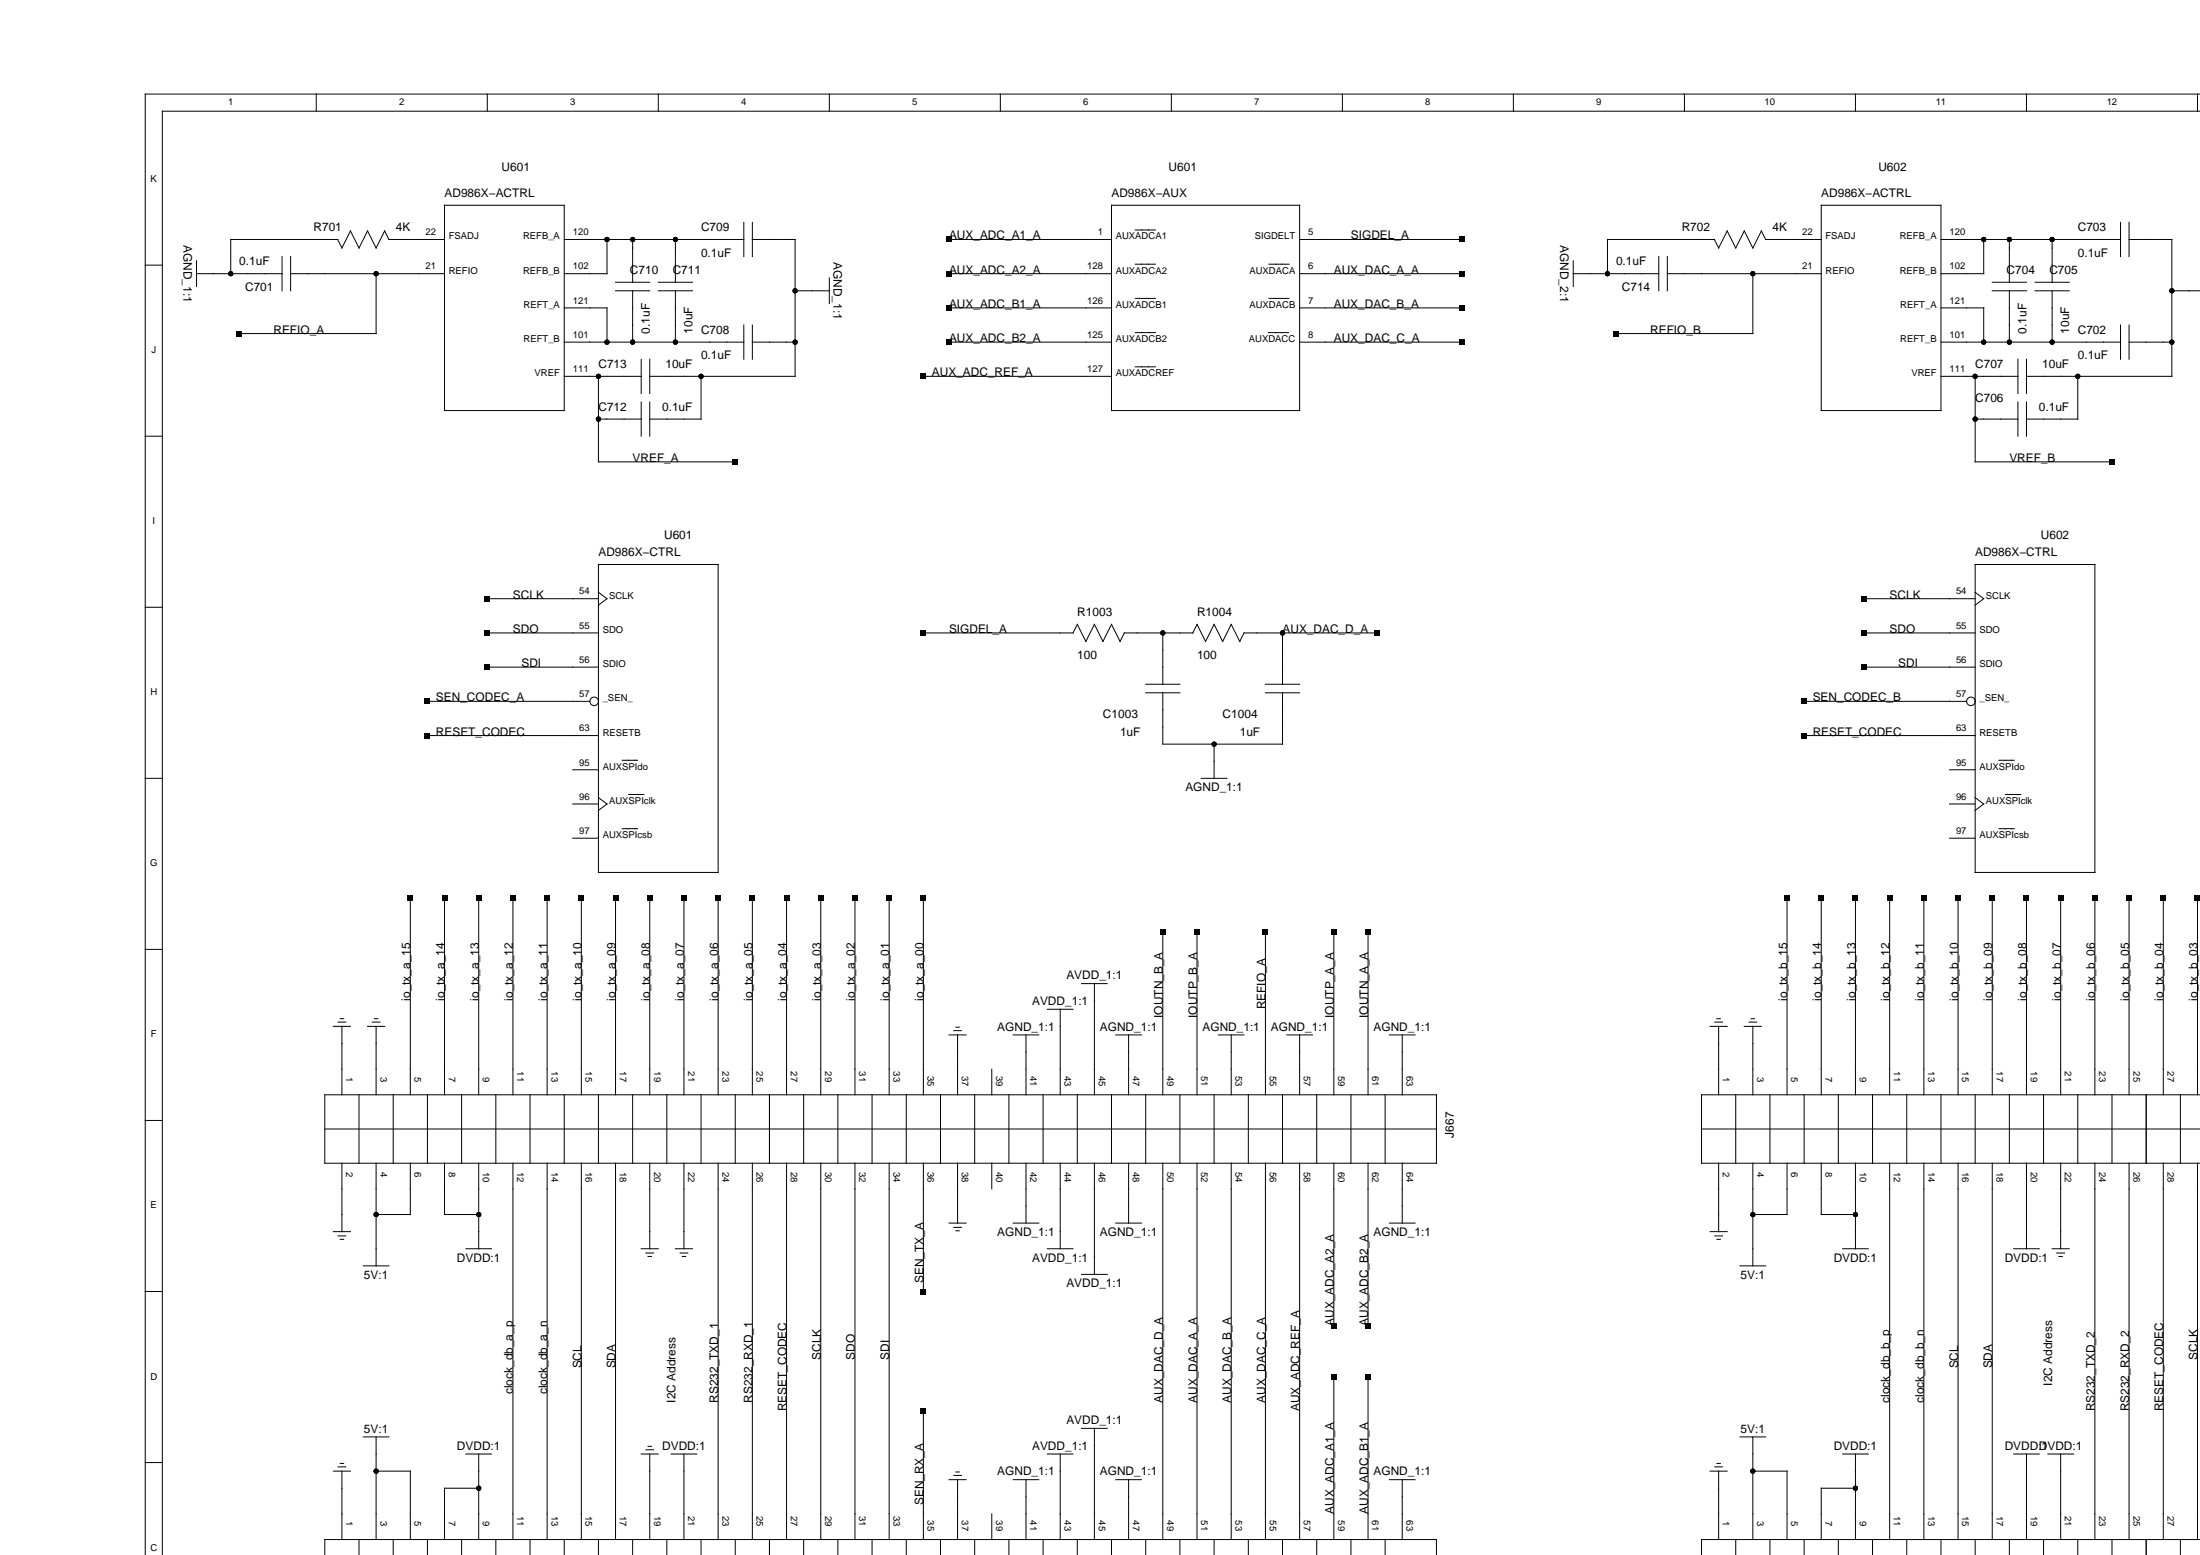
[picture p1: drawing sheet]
<svg xmlns="http://www.w3.org/2000/svg" width="297mm" height="210mm" viewBox="0 0 297 210" stroke-linecap="round" stroke-linejoin="round" font-family="sans-serif">
<g fill="none" stroke="#000" stroke-width=".14">
<path d="M42.7 12.7v2.3M65.8 12.7v2.3M88.9 12.7v2.3M112 12.7v2.3M135.1 12.7v2.3M158.2 12.7v2.3M181.2 12.7v2.3M204.3 12.7v2.3M227.4 12.7v2.3M250.5 12.7v2.3M273.6 12.7v2.3M296.7 12.7v2.3"/>
<path d="M297.1 12.7h-277.5v197.3M297.1 15h-275.2v195M19.6 35.8h2.3M26.5 36.9h11.6M26.5 35.2v3.5M38.1 34.6v4.7M39.2 36.9h20.8M39.2 34.6v4.7M50.8 36.9v8.1h-18.5M60 32.3h-7.5l-.6-1.1-1.1 2.3-1.2-2.3-1.1 2.3-1.2-2.3-1.1 2.3-.6-1.2h-14.4v4.6M60 27.7h16.2v27.7h-16.2zM76.2 32.3h24.2"/>
<path d="M82 32.3v4.6h-5.8M83.1 39.3h4.6M83.1 38.1h4.6M85.4 32.3v5.8M85.4 39.3v6.9M88.9 39.3h4.6M88.9 38.1h4.6M91.2 32.3v5.8M91.2 39.3v6.9M100.4 30v4.6M101.6 32.3h5.8v18.5h-19.7M101.6 30v4.6"/>
<path d="M107.4 39.3h4.6M112 37.5v3.5M128.1 32.3h22M128.1 36.9h22M150.1 27.7h25.4v27.7h-25.4zM153.3 31h2.7M153.3 35.7h2.7M171.3 35.7h2.7M175.5 32.3h21.9M175.5 36.9h21.9M212.4 36.9h11.6M212.4 35.2v3.5"/>
<path d="M224 34.6v4.7M225.1 36.9h20.8M225.1 34.6v4.7M231.5 32.3l.5 1.2 1.2-2.3 1.2 2.3 1.1-2.3 1.2 2.3 1.1-2.3 .6 1.1h7.5M231.5 32.3h-14.5v4.6M236.7 36.9v8.1h-18.5M245.9 27.7h16.2v27.7h-16.2zM262.1 32.3h24.2M267.8 32.3v4.6h-5.7M269 39.3h4.6M269 38.1h4.6M271.3 32.3v5.8"/>
<path d="M271.3 39.3v6.9M274.8 39.3h4.6M274.8 38.1h4.6M277.1 32.3v5.8M277.1 39.3v6.9M286.3 30v4.6M287.5 32.3h5.7v18.5h-19.6M287.5 30v4.6M293.2 39.3h3.9M19.6 58.9h2.3M76.2 41.6h5.8v4.6M76.2 46.2h24.2"/>
<path d="M76.2 50.8h10.4M80.8 56.6h5.8M80.8 50.8v11.5h18.5M86.6 48.5v4.6M86.6 54.3v4.6M87.7 48.5v4.6M87.7 54.3v4.6M94.7 50.8v5.8h-7M100.4 43.9v4.6M101.6 46.2h5.8M101.6 43.9v4.6M124.7 50.8h25.4"/>
<path d="M128.1 41.6h22M128.1 46.2h22M153.3 40.3h2.7M153.3 44.9h2.7M153.3 49.5h2.7M171.3 44.9h2.7M171.3 40.3h2.7M175.5 41.6h21.9M175.5 46.2h21.9M262.1 41.6h5.7v4.6M262.1 46.2h24.2M262.1 50.8h10.4"/>
<path d="M266.7 50.8v11.5h18.5M266.7 56.6h5.8M272.5 48.5v4.6M272.5 54.3v4.6M273.6 48.5v4.6M273.6 54.3v4.6M280.5 50.8v5.8h-6.9M286.3 43.9v4.6M287.5 46.2h5.7M287.5 43.9v4.6M80.8 76.2h16.2v41.6h-16.2zM80.8 80l1.2 .8-1.2 .9"/>
<path d="M266.7 80l1.1 .8-1.1 .9M266.7 76.2h16.1v41.6h-16.1zM19.6 82h2.3M57.7 94.7h21.9M57.7 99.3h23.1M65.8 80.8h15M65.8 85.4h15M65.8 90.1h15M124.7 85.4h20.2M145.5 84.3l1.1 2.3 1.2-2.3 1.1 2.3 1.2-2.3 1.1 2.3 .6-1.2h9.3M145.5 84.3l-.6 1.1M154.7 92.4h4.6"/>
<path d="M154.7 93.5h4.6M157 93.5v6.9h16.2v-6.9M157 85.4v7M161 85.4l.6-1.1 1.2 2.3 1.1-2.3 1.2 2.3 1.1-2.3 1.2 2.3 .6-1.2h17.9M170.9 92.4h4.6M170.9 93.5h4.6M173.2 85.4v7M243.6 94.7h21.9M243.6 99.3h23.1M251.7 80.8h15M251.7 85.4h15M251.7 90.1h15"/>
<path d="M19.6 105.1h2.3M77.3 103.9h3.5M77.3 108.5h3.5M77.3 113.1h3.5M80.8 107.7l1.2 .8-1.2 .9M84 102.6h2.1M84 111.9h2.1M84.9 107.2h2M162.2 105.1h3.5M163.9 100.4v4.7M263.2 103.9h3.5M263.2 108.5h3.5"/>
<path d="M263.2 113.1h3.5M266.7 107.7l1.1 .8-1.1 .9M269.9 102.6h2.1M269.9 111.9h2.1M270.8 107.2h2M19.6 128.2h2.3M45 138.5h2.3M45.6 138h1.1M45.9 137.5h.5M46.2 138.5v9.3M49.6 138.5h2.3M50.3 138h1"/>
<path d="M50.6 137.5h.4M50.8 138.5v9.3M55.4 121.2v26.6M60 121.2v26.6M64.6 121.2v26.6M69.3 121.2v26.6M73.9 121.2v26.6M78.5 121.2v26.6M83.1 121.2v26.6M87.7 121.2v26.6M92.3 121.2v26.6M97 121.2v26.6"/>
<path d="M101.6 121.2v26.6M106.2 121.2v26.6M110.8 121.2v26.6M115.4 121.2v26.6M120.1 121.2v26.6M124.7 121.2v26.6M128.1 139.7h2.3M128.8 139.1h1M129.1 138.7h.4M129.3 139.7v8.1M136.8 139.7h3.5M138.5 139.7v8.1"/>
<path d="M141.4 136.2h3.5M143.1 136.2v11.6M146 132.8h3.5M147.8 132.8v15M150.6 139.7h3.5M152.4 139.7v8.1M157 125.8v22M161.6 125.8v22M164.5 139.7h3.5M166.2 139.7v8.1M170.9 125.8v22M173.7 139.7h3.5"/>
<path d="M175.5 139.7v8.1M180.1 125.8v22M184.7 125.8v22M187.6 139.7h3.5M189.3 139.7v8.1M230.9 138.5h2.3M231.5 138h1.1M231.8 137.5h.5M232 138.5v9.3M235.5 138.5h2.3M236.1 138h1.1M236.4 137.5h.5"/>
<path d="M236.7 138.5v9.3M241.3 121.2v26.6M245.9 121.2v26.6M250.5 121.2v26.6M255.1 121.2v26.6M259.8 121.2v26.6M264.4 121.2v26.6M269 121.2v26.6M273.6 121.2v26.6M278.2 121.2v26.6M282.8 121.2v26.6M287.5 121.2v26.6"/>
<path d="M292.1 121.2v26.6M296.7 121.2v26.6M19.6 151.2h2.3M43.9 147.8h150v9.2h-150zM43.9 152.4h150M46.2 157v9.3M48.5 147.8v9.2M50.8 157v13.9M53.1 147.8v9.2M55.4 157v6.9h-4.6M57.7 147.8v9.2M60 157v6.9h4.6"/>
<path d="M62.3 147.8v9.2M64.6 157v11.6M66.9 147.8v9.2M69.3 157v50.8M71.6 147.8v9.2M73.9 157v50.8M76.2 147.8v9.2M78.5 157v50.8M80.8 147.8v9.2M83.1 157v50.8M85.4 147.8v9.2M87.7 157v11.6"/>
<path d="M90 147.8v9.2M92.3 157v11.6M94.7 147.8v9.2M97 157v50.8M99.3 147.8v9.2M101.6 157v50.8M103.9 147.8v9.2M106.2 157v50.8M108.5 147.8v9.2M110.8 157v50.8M113.1 147.8v9.2M115.4 157v50.8"/>
<path d="M117.7 147.8v9.2M120.1 157v50.8M122.4 147.8v9.2M124.7 157v17.3M127 147.8v9.2M129.3 157v8.1M131.6 147.8v9.2M133.9 144.3v3.5M133.9 157v3.5M136.2 147.8v9.2M138.5 157v8.1M140.8 147.8v9.2"/>
<path d="M143.1 157v11.6M145.5 147.8v9.2M147.8 157v15M150.1 147.8v9.2M152.4 157v8.1M154.7 147.8v9.2M157 157v50.8M159.3 147.8v9.2M161.6 157v50.8M163.9 147.8v9.2M166.2 157v50.8M168.5 147.8v9.2"/>
<path d="M170.9 157v50.8M173.2 147.8v9.2M175.5 157v50.8M177.8 147.8v9.2M180.1 157v22M182.4 147.8v9.2M184.7 157v22M187 147.8v9.2M189.3 157v8.1M229.7 152.4h67.4M232 157v9.3M234.4 147.8v9.2"/>
<path d="M236.7 157v13.9M239 147.8v9.2M241.3 157v6.9h-4.6M243.6 147.8v9.2M245.9 157v6.9h4.6M248.2 147.8v9.2M250.5 157v11.6M252.8 147.8v9.2M255.1 157v50.8M257.4 147.8v9.2M259.8 157v50.8M262.1 147.8v9.2"/>
<path d="M264.4 157v50.8M266.7 147.8v9.2M269 157v50.8M271.3 147.8v9.2M273.6 157v11.6M275.9 147.8v9.2M278.2 157v11.6M280.5 147.8v9.2M282.8 157v50.8M285.2 147.8v9.2M287.5 157v50.8M289.8 147.8v9.2"/>
<path d="M292.1 157v50.8M294.4 147.8v9.2M296.7 157v50.8M297.1 147.8h-67.4v9.2h67.4M19.6 174.3h2.3M45 166.3h2.3M45.6 166.8h1.1M45.9 167.3h.5M49 170.9h3.5M62.9 168.6h3.5M86.6 168.6h2.3M87.2 169.1h1"/>
<path d="M87.5 169.6h.5M91.2 168.6h2.3M91.8 169.1h1.1M92.1 169.6h.5M128.1 165.1h2.3M128.8 165.7h1M129.1 166.1h.4M136.8 165.1h3.5M141.4 168.6h3.5M146 172h3.5M150.6 165.1h3.5M187.6 165.1h3.5"/>
<path d="M230.9 166.3h2.3M231.5 166.8h1.1M231.8 167.3h.5M234.9 170.9h3.5M248.8 168.6h3.4M271.9 168.6h3.4M277.1 168.6h2.3M277.7 169.1h1M278 169.6h.5M19.6 197.4h2.3M45 198.6h2.3M45.6 198h1.1"/>
<path d="M45.9 197.5h.5M46.2 198.6v9.2M49 194h3.5M50.8 198.6h4.6v9.2M50.8 194v13.8M62.9 196.3h3.5M64.6 196.3v11.5M86.6 196.3h2.3M87.2 195.7h1M87.5 195.2h.5M87.7 196.3v11.5M90.6 196.3h3.5"/>
<path d="M92.3 196.3v11.5M124.7 190.5v17.3M128.1 199.7h2.3M128.8 199.2h1M129.1 198.7h.4M129.3 199.7v8.1M136.8 199.7h3.5M138.5 199.7v8.1M141.4 196.3h3.5M143.1 196.3v11.5M146 192.8h3.5M147.8 192.8v15"/>
<path d="M150.6 199.7h3.5M152.4 199.7v8.1M180.1 185.9v21.9M184.7 185.9v21.9M187.6 199.7h3.5M189.3 199.7v8.1M230.9 198.6h2.3M231.5 198h1.1M231.8 197.5h.5M232 198.6v9.2M234.9 194h3.5M236.7 194v13.8"/>
<path d="M236.7 198.6h4.6v9.2M248.8 196.3h3.4M250.5 196.3v11.5M271.9 196.3h3.4M273.6 196.3v11.5M276.5 196.3h3.5M278.2 196.3v11.5M43.9 210v-2.2h150v2.2M48.5 207.8v2.2M53.1 207.8v2.2M57.7 207.8v2.2M62.3 207.8v2.2"/>
<path d="M64.6 200.9h-4.6v6.9M66.9 207.8v2.2M71.6 207.8v2.2M76.2 207.8v2.2M80.8 207.8v2.2M85.4 207.8v2.2M90 207.8v2.2M94.7 207.8v2.2M99.3 207.8v2.2M103.9 207.8v2.2M108.5 207.8v2.2M113.1 207.8v2.2"/>
<path d="M117.7 207.8v2.2M122.4 207.8v2.2M127 207.8v2.2M131.6 207.8v2.2M133.9 204.4v3.4M136.2 207.8v2.2M140.8 207.8v2.2M145.5 207.8v2.2M150.1 207.8v2.2M154.7 207.8v2.2M159.3 207.8v2.2M163.9 207.8v2.2"/>
<path d="M168.5 207.8v2.2M173.2 207.8v2.2M177.8 207.8v2.2M182.4 207.8v2.2M187 207.8v2.2M234.4 207.8v2.2M239 207.8v2.2M243.6 207.8v2.2M248.2 207.8v2.2M250.5 200.9h-4.6v6.9M252.8 207.8v2.2M257.4 207.8v2.2"/>
<path d="M262.1 207.8v2.2M266.7 207.8v2.2M271.3 207.8v2.2M275.9 207.8v2.2M280.5 207.8v2.2M285.2 207.8v2.2M289.8 207.8v2.2M294.4 207.8v2.2M297.1 207.8h-67.4v2.2"/>
<circle cx="80.2" cy="94.7" r=".58"/>
<circle cx="266.1" cy="94.7" r=".58"/>
</g>
<g fill="#000">
<path d="M127.8 36.6h.7v.7h-.7zM127.8 32h.7v.7h-.7zM197.1 32h.7v.7h-.7zM197.1 36.6h.7v.7h-.7zM32 44.7h.7v.7h-.7zM124.3 50.5h.7v.6h-.7zM127.8 45.8h.7v.7h-.7zM127.8 41.2h.7v.7h-.7zM197.1 41.2h.7v.7h-.7zM197.1 45.8h.7v.7h-.7zM217.8 44.7h.7v.7h-.7zM98.9 62h.7v.7h-.7z"/>
<path d="M284.8 62h.7v.7h-.7zM57.4 98.9h.7v.7h-.7zM57.4 94.3h.7v.7h-.7zM65.4 80.5h.7v.7h-.7zM65.4 85.1h.7v.7h-.7zM65.4 89.7h.7v.7h-.7zM124.3 85.1h.7v.7h-.7zM185.5 85.1h.7v.7h-.7zM243.2 98.9h.7v.7h-.7zM243.2 94.3h.7v.7h-.7zM251.3 80.5h.7v.7h-.7zM251.3 85.1h.7v.7h-.7z"/>
<path d="M251.3 89.7h.7v.7h-.7zM55.1 120.9h.6v.7h-.6zM59.7 120.9h.7v.7h-.7zM64.3 120.9h.7v.7h-.7zM68.9 120.9h.7v.7h-.7zM73.5 120.9h.7v.7h-.7zM78.1 120.9h.7v.7h-.7zM82.8 120.9h.7v.7h-.7zM87.4 120.9h.7v.7h-.7zM92 120.9h.7v.7h-.7zM96.6 120.9h.7v.7h-.7zM101.2 120.9h.7v.7h-.7z"/>
<path d="M105.9 120.9h.6v.7h-.6zM110.5 120.9h.7v.7h-.7zM115.1 120.9h.7v.7h-.7zM119.7 120.9h.7v.7h-.7zM124.3 120.9h.7v.7h-.7zM156.7 125.5h.6v.7h-.6zM161.3 125.5h.7v.7h-.7zM170.5 125.5h.7v.7h-.7zM179.7 125.5h.7v.7h-.7zM184.4 125.5h.7v.7h-.7zM240.9 120.9h.7v.7h-.7zM245.6 120.9h.6v.7h-.6z"/>
<path d="M250.2 120.9h.7v.7h-.7zM254.8 120.9h.7v.7h-.7zM259.4 120.9h.7v.7h-.7zM264 120.9h.7v.7h-.7zM268.6 120.9h.7v.7h-.7zM273.3 120.9h.7v.7h-.7zM277.9 120.9h.7v.7h-.7zM282.5 120.9h.7v.7h-.7zM287.1 120.9h.7v.7h-.7zM291.7 120.9h.7v.7h-.7zM296.4 120.9h.6v.7h-.6zM124.3 174h.7v.7h-.7z"/>
<path d="M179.7 178.6h.7v.7h-.7zM184.4 178.6h.7v.7h-.7zM124.3 190.2h.7v.6h-.7zM179.7 185.5h.7v.7h-.7zM184.4 185.5h.7v.7h-.7z"/>
<circle cx="31.2" cy="36.9" r=".35"/>
<circle cx="50.8" cy="36.9" r=".35"/>
<circle cx="82" cy="32.3" r=".35"/>
<circle cx="85.4" cy="32.3" r=".35"/>
<circle cx="91.2" cy="32.3" r=".35"/>
<circle cx="107.4" cy="39.3" r=".35"/>
<circle cx="217" cy="36.9" r=".35"/>
<circle cx="236.7" cy="36.9" r=".35"/>
<circle cx="267.8" cy="32.3" r=".35"/>
<circle cx="271.3" cy="32.3" r=".35"/>
<circle cx="277.1" cy="32.3" r=".35"/>
<circle cx="293.2" cy="39.3" r=".35"/>
<circle cx="80.8" cy="56.6" r=".35"/>
<circle cx="80.8" cy="50.8" r=".35"/>
<circle cx="82" cy="46.2" r=".35"/>
<circle cx="85.4" cy="46.2" r=".35"/>
<circle cx="91.2" cy="46.2" r=".35"/>
<circle cx="94.7" cy="50.8" r=".35"/>
<circle cx="107.4" cy="46.2" r=".35"/>
<circle cx="266.7" cy="56.6" r=".35"/>
<circle cx="266.7" cy="50.8" r=".35"/>
<circle cx="267.8" cy="46.2" r=".35"/>
<circle cx="271.3" cy="46.2" r=".35"/>
<circle cx="277.1" cy="46.2" r=".35"/>
<circle cx="280.5" cy="50.8" r=".35"/>
<circle cx="293.2" cy="46.2" r=".35"/>
<circle cx="157" cy="85.4" r=".35"/>
<circle cx="173.2" cy="85.4" r=".35"/>
<circle cx="163.9" cy="100.4" r=".35"/>
<circle cx="50.8" cy="163.9" r=".35"/>
<circle cx="64.6" cy="163.9" r=".35"/>
<circle cx="236.7" cy="163.9" r=".35"/>
<circle cx="250.5" cy="163.9" r=".35"/>
<circle cx="50.8" cy="198.6" r=".35"/>
<circle cx="236.7" cy="198.6" r=".35"/>
<circle cx="64.6" cy="200.9" r=".35"/>
<circle cx="250.5" cy="200.9" r=".35"/>
</g>
<g font-size="1.6">
<text x="67.7" y="23.1">U601</text>
<text x="157.8" y="23.1">U601</text>
<text x="253.6" y="23.1">U602</text>
<text x="60" y="26.6">AD986X−ACTRL</text>
<text x="150.1" y="26.6">AD986X−AUX</text>
<text x="245.9" y="26.6">AD986X−ACTRL</text>
<text x="24.8" y="33.1" transform="rotate(90 24.8 33.1)">AGND_1:1</text>
<text x="32.3" y="35.8">0.1uF</text>
<text x="42.3" y="31.2">R701</text>
<text x="53.4" y="31.2">4K</text>
<text x="94.7" y="31.2">C709</text>
<text x="94.7" y="34.6">0.1uF</text>
<text x="112.5" y="35.4" transform="rotate(90 112.5 35.4)">AGND_1:1</text>
<text x="128.1" y="32.3">AUX_ADC_A1_A</text>
<text x="182.4" y="32.3">SIGDEL_A</text>
<text x="210.6" y="33.1" transform="rotate(90 210.6 33.1)">AGND_2:1</text>
<text x="218.2" y="35.8">0.1uF</text>
<text x="227.1" y="31.2">R702</text>
<text x="239.3" y="31.2">4K</text>
<text x="280.5" y="31.2">C703</text>
<text x="280.5" y="34.6">0.1uF</text>
<text x="33.1" y="39.3">C701</text>
<text x="85" y="37">C710</text>
<text x="90.8" y="37">C711</text>
<text x="128.1" y="36.9">AUX_ADC_A2_A</text>
<text x="128.1" y="41.6">AUX_ADC_B1_A</text>
<text x="180.1" y="36.9">AUX_DAC_A_A</text>
<text x="180.1" y="41.6">AUX_DAC_B_A</text>
<text x="219" y="39.3">C714</text>
<text x="270.9" y="37">C704</text>
<text x="276.7" y="37">C705</text>
<text x="36.9" y="45">REFIO_A</text>
<text x="87.7" y="45" transform="rotate(-90 87.7 45)">0.1uF</text>
<text x="93.5" y="45" transform="rotate(-90 93.5 45)">10uF</text>
<text x="94.7" y="45">C708</text>
<text x="128.1" y="46.2">AUX_ADC_B2_A</text>
<text x="180.1" y="46.2">AUX_DAC_C_A</text>
<text x="222.8" y="45">REFIO_B</text>
<text x="273.6" y="45" transform="rotate(-90 273.6 45)">0.1uF</text>
<text x="279.4" y="45" transform="rotate(-90 279.4 45)">10uF</text>
<text x="280.5" y="45">C702</text>
<text x="80.8" y="49.6">C713</text>
<text x="89.8" y="49.6">10uF</text>
<text x="94.7" y="48.5">0.1uF</text>
<text x="125.8" y="50.8">AUX_ADC_REF_A</text>
<text x="266.7" y="49.6">C707</text>
<text x="275.7" y="49.6">10uF</text>
<text x="280.5" y="48.5">0.1uF</text>
<text x="80.8" y="55.4">C712</text>
<text x="89.4" y="55.4">0.1uF</text>
<text x="266.7" y="54.3">C706</text>
<text x="275.3" y="55.4">0.1uF</text>
<text x="85.4" y="62.3">VREF_A</text>
<text x="271.3" y="62.3">VREF_B</text>
<text x="80.8" y="75">AD986X−CTRL</text>
<text x="89.7" y="72.7">U601</text>
<text x="266.7" y="75">AD986X−CTRL</text>
<text x="275.5" y="72.7">U602</text>
<text x="69.3" y="80.8">SCLK</text>
<text x="145.5" y="83.1">R1003</text>
<text x="161.6" y="83.1">R1004</text>
<text x="255.1" y="80.8">SCLK</text>
<text x="69.3" y="85.4">SDO</text>
<text x="128.1" y="85.4">SIGDEL_A</text>
<text x="145.5" y="88.9">100</text>
<text x="161.6" y="88.9">100</text>
<text x="173.2" y="85.4">AUX_DAC_D_A</text>
<text x="255.1" y="85.4">SDO</text>
<text x="58.9" y="94.7">SEN_CODEC_A</text>
<text x="70.4" y="90.1">SDI</text>
<text x="244.7" y="94.7">SEN_CODEC_B</text>
<text x="256.3" y="90.1">SDI</text>
<text x="58.9" y="99.3">RESET_CODEC</text>
<text x="148.9" y="97">C1003</text>
<text x="151.2" y="99.3">1uF</text>
<text x="165.1" y="97">C1004</text>
<text x="167.4" y="99.3">1uF</text>
<text x="244.7" y="99.3">RESET_CODEC</text>
<text x="160.1" y="106.8">AGND_1:1</text>
<text x="55.4" y="135.1" transform="rotate(-90 55.4 135.1)">io_tx_a_15</text>
<text x="60" y="135.1" transform="rotate(-90 60 135.1)">io_tx_a_14</text>
<text x="64.6" y="135.1" transform="rotate(-90 64.6 135.1)">io_tx_a_13</text>
<text x="69.3" y="135.1" transform="rotate(-90 69.3 135.1)">io_tx_a_12</text>
<text x="73.9" y="135.1" transform="rotate(-90 73.9 135.1)">io_tx_a_11</text>
<text x="78.5" y="135.1" transform="rotate(-90 78.5 135.1)">io_tx_a_10</text>
<text x="83.1" y="135.1" transform="rotate(-90 83.1 135.1)">io_tx_a_09</text>
<text x="87.7" y="135.1" transform="rotate(-90 87.7 135.1)">io_tx_a_08</text>
<text x="92.3" y="135.1" transform="rotate(-90 92.3 135.1)">io_tx_a_07</text>
<text x="97" y="135.1" transform="rotate(-90 97 135.1)">io_tx_a_06</text>
<text x="101.6" y="135.1" transform="rotate(-90 101.6 135.1)">io_tx_a_05</text>
<text x="106.2" y="135.1" transform="rotate(-90 106.2 135.1)">io_tx_a_04</text>
<text x="110.8" y="135.1" transform="rotate(-90 110.8 135.1)">io_tx_a_03</text>
<text x="115.4" y="135.1" transform="rotate(-90 115.4 135.1)">io_tx_a_02</text>
<text x="120.1" y="135.1" transform="rotate(-90 120.1 135.1)">io_tx_a_01</text>
<text x="124.7" y="135.1" transform="rotate(-90 124.7 135.1)">io_tx_a_00</text>
<text x="139.4" y="135.7">AVDD_1:1</text>
<text x="144" y="132.2">AVDD_1:1</text>
<text x="157" y="137.4" transform="rotate(-90 157 137.4)">IOUTN_B_A</text>
<text x="161.6" y="137.4" transform="rotate(-90 161.6 137.4)">IOUTP_B_A</text>
<text x="170.9" y="136.2" transform="rotate(-90 170.9 136.2)">REFIO_A</text>
<text x="180.1" y="137.4" transform="rotate(-90 180.1 137.4)">IOUTP_A_A</text>
<text x="184.7" y="137.4" transform="rotate(-90 184.7 137.4)">IOUTN_A_A</text>
<text x="241.3" y="135.1" transform="rotate(-90 241.3 135.1)">io_tx_b_15</text>
<text x="245.9" y="135.1" transform="rotate(-90 245.9 135.1)">io_tx_b_14</text>
<text x="250.5" y="135.1" transform="rotate(-90 250.5 135.1)">io_tx_b_13</text>
<text x="255.1" y="135.1" transform="rotate(-90 255.1 135.1)">io_tx_b_12</text>
<text x="259.8" y="135.1" transform="rotate(-90 259.8 135.1)">io_tx_b_11</text>
<text x="264.4" y="135.1" transform="rotate(-90 264.4 135.1)">io_tx_b_10</text>
<text x="269" y="135.1" transform="rotate(-90 269 135.1)">io_tx_b_09</text>
<text x="273.6" y="135.1" transform="rotate(-90 273.6 135.1)">io_tx_b_08</text>
<text x="278.2" y="135.1" transform="rotate(-90 278.2 135.1)">io_tx_b_07</text>
<text x="282.8" y="135.1" transform="rotate(-90 282.8 135.1)">io_tx_b_06</text>
<text x="287.5" y="135.1" transform="rotate(-90 287.5 135.1)">io_tx_b_05</text>
<text x="292.1" y="135.1" transform="rotate(-90 292.1 135.1)">io_tx_b_04</text>
<text x="296.7" y="135.1" transform="rotate(-90 296.7 135.1)">io_tx_b_03</text>
<text x="134.7" y="139.1">AGND_1:1</text>
<text x="148.5" y="139.1">AGND_1:1</text>
<text x="162.4" y="139.1">AGND_1:1</text>
<text x="171.6" y="139.1">AGND_1:1</text>
<text x="185.5" y="139.1">AGND_1:1</text>
<text x="196.3" y="153.6" transform="rotate(-90 196.3 153.6)">J667</text>
<text x="134.7" y="166.9">AGND_1:1</text>
<text x="148.5" y="166.9">AGND_1:1</text>
<text x="185.5" y="166.9">AGND_1:1</text>
<text x="49.1" y="172.6">5V:1</text>
<text x="61.7" y="170.3">DVDD:1</text>
<text x="124.7" y="173.2" transform="rotate(-90 124.7 173.2)">SEN_TX_A</text>
<text x="139.4" y="170.3">AVDD_1:1</text>
<text x="144" y="173.8">AVDD_1:1</text>
<text x="235" y="172.6">5V:1</text>
<text x="247.6" y="170.3">DVDD:1</text>
<text x="270.7" y="170.3">DVDD:1</text>
<text x="180.1" y="179" transform="rotate(-90 180.1 179)">AUX_ADC_A2_A</text>
<text x="184.7" y="179" transform="rotate(-90 184.7 179)">AUX_ADC_B2_A</text>
<text x="78.5" y="184.7" transform="rotate(-90 78.5 184.7)">SCL</text>
<text x="83.1" y="184.7" transform="rotate(-90 83.1 184.7)">SDA</text>
<text x="110.8" y="183.6" transform="rotate(-90 110.8 183.6)">SCLK</text>
<text x="115.4" y="183.6" transform="rotate(-90 115.4 183.6)">SDO</text>
<text x="120.1" y="183.6" transform="rotate(-90 120.1 183.6)">SDI</text>
<text x="264.4" y="184.7" transform="rotate(-90 264.4 184.7)">SCL</text>
<text x="269" y="184.7" transform="rotate(-90 269 184.7)">SDA</text>
<text x="296.7" y="183.6" transform="rotate(-90 296.7 183.6)">SCLK</text>
<text x="69.3" y="188.2" transform="rotate(-90 69.3 188.2)">clock_db_a_p</text>
<text x="73.9" y="188.2" transform="rotate(-90 73.9 188.2)">clock_db_a_n</text>
<text x="91.2" y="189.3" transform="rotate(-90 91.2 189.3)">I2C Address</text>
<text x="97" y="189.3" transform="rotate(-90 97 189.3)">RS232_TXD_1</text>
<text x="101.6" y="189.3" transform="rotate(-90 101.6 189.3)">RS232_RXD_1</text>
<text x="106.2" y="190.5" transform="rotate(-90 106.2 190.5)">RESET_CODEC</text>
<text x="157" y="189.3" transform="rotate(-90 157 189.3)">AUX_DAC_D_A</text>
<text x="161.6" y="189.3" transform="rotate(-90 161.6 189.3)">AUX_DAC_A_A</text>
<text x="166.2" y="189.3" transform="rotate(-90 166.2 189.3)">AUX_DAC_B_A</text>
<text x="170.9" y="189.3" transform="rotate(-90 170.9 189.3)">AUX_DAC_C_A</text>
<text x="175.5" y="190.5" transform="rotate(-90 175.5 190.5)">AUX_ADC_REF_A</text>
<text x="255.1" y="189.3" transform="rotate(-90 255.1 189.3)">clock_db_b_p</text>
<text x="259.8" y="189.3" transform="rotate(-90 259.8 189.3)">clock_db_b_n</text>
<text x="277.1" y="187" transform="rotate(-90 277.1 187)">I2C Address</text>
<text x="282.8" y="190.5" transform="rotate(-90 282.8 190.5)">RS232_TXD_2</text>
<text x="287.5" y="190.5" transform="rotate(-90 287.5 190.5)">RS232_RXD_2</text>
<text x="292.1" y="190.5" transform="rotate(-90 292.1 190.5)">RESET_CODEC</text>
<text x="49.1" y="193.4">5V:1</text>
<text x="61.7" y="195.7">DVDD:1</text>
<text x="89.4" y="195.7">DVDD:1</text>
<text x="139.4" y="195.7">AVDD_1:1</text>
<text x="144" y="192.2">AVDD_1:1</text>
<text x="235" y="193.4">5V:1</text>
<text x="247.6" y="195.7">DVDD:1</text>
<text x="270.7" y="195.7">DVDD:1</text>
<text x="275.3" y="195.7">DVDD:1</text>
<text x="124.7" y="203.2" transform="rotate(-90 124.7 203.2)">SEN_RX_A</text>
<text x="134.7" y="199.2">AGND_1:1</text>
<text x="148.5" y="199.2">AGND_1:1</text>
<text x="185.5" y="199.2">AGND_1:1</text>
<text x="180.1" y="204.4" transform="rotate(-90 180.1 204.4)">AUX_ADC_A1_A</text>
<text x="184.7" y="204.4" transform="rotate(-90 184.7 204.4)">AUX_ADC_B1_A</text>
</g>
<g font-size="1.3">
<text x="30.8" y="14.2">1</text>
<text x="53.9" y="14.2">2</text>
<text x="77" y="14.2">3</text>
<text x="100.1" y="14.2">4</text>
<text x="123.2" y="14.2">5</text>
<text x="146.3" y="14.2">6</text>
<text x="169.3" y="14.2">7</text>
<text x="192.4" y="14.2">8</text>
<text x="215.5" y="14.2">9</text>
<text x="238.3" y="14.2">10</text>
<text x="261.3" y="14.2">11</text>
<text x="284.4" y="14.2">12</text>
<text x="20.3" y="24.6">K</text>
<text x="57.4" y="31.7">22</text>
<text x="60.6" y="32.3">FSADJ</text>
<text x="70.6" y="32.3">REFB_A</text>
<text x="77.3" y="31.7">120</text>
<text x="148.2" y="31.7">1</text>
<text x="150.6" y="32.3">AUXADCA1</text>
<text x="169.4" y="32.3">SIGDELT</text>
<text x="176.6" y="31.7">5</text>
<text x="243.3" y="31.7">22</text>
<text x="246.5" y="32.3">FSADJ</text>
<text x="256.5" y="32.3">REFB_A</text>
<text x="263.2" y="31.7">120</text>
<text x="57.4" y="36.4">21</text>
<text x="60.6" y="36.9">REFIO</text>
<text x="70.6" y="36.9">REFB_B</text>
<text x="70.7" y="41.6">REFT_A</text>
<text x="77.3" y="36.4">102</text>
<text x="77.3" y="41">121</text>
<text x="146.8" y="36.4">128</text>
<text x="146.8" y="41">126</text>
<text x="150.6" y="36.9">AUXADCA2</text>
<text x="150.6" y="41.6">AUXADCB1</text>
<text x="168.7" y="36.9">AUXDACA</text>
<text x="168.7" y="41.6">AUXDACB</text>
<text x="176.6" y="36.4">6</text>
<text x="176.6" y="41">7</text>
<text x="243.3" y="36.4">21</text>
<text x="246.5" y="36.9">REFIO</text>
<text x="256.5" y="36.9">REFB_B</text>
<text x="256.6" y="41.6">REFT_A</text>
<text x="263.2" y="36.4">102</text>
<text x="263.2" y="41">121</text>
<text x="20.4" y="47.7">J</text>
<text x="70.7" y="46.2">REFT_B</text>
<text x="77.3" y="45.6">101</text>
<text x="146.8" y="45.6">125</text>
<text x="150.6" y="46.2">AUXADCB2</text>
<text x="168.6" y="46.2">AUXDACC</text>
<text x="176.6" y="45.6">8</text>
<text x="256.6" y="46.2">REFT_B</text>
<text x="263.2" y="45.6">101</text>
<text x="72.2" y="50.8">VREF</text>
<text x="77.3" y="50.2">111</text>
<text x="146.8" y="50.2">127</text>
<text x="150.6" y="50.8">AUXADCREF</text>
<text x="258.1" y="50.8">VREF</text>
<text x="263.2" y="50.2">111</text>
<text x="20.6" y="70.8">I</text>
<text x="78.2" y="80.2">54</text>
<text x="82.2" y="80.8">SCLK</text>
<text x="264.1" y="80.2">54</text>
<text x="268.1" y="80.8">SCLK</text>
<text x="78.2" y="84.9">55</text>
<text x="78.2" y="89.5">56</text>
<text x="81.4" y="85.4">SDO</text>
<text x="264.1" y="84.9">55</text>
<text x="264.1" y="89.5">56</text>
<text x="267.3" y="85.4">SDO</text>
<text x="20.3" y="93.9">H</text>
<text x="78.2" y="94.1">57</text>
<text x="81.4" y="90.1">SDIO</text>
<text x="81.4" y="94.7">_SEN_</text>
<text x="264.1" y="94.1">57</text>
<text x="267.3" y="90.1">SDIO</text>
<text x="267.3" y="94.7">_SEN_</text>
<text x="78.2" y="98.7">63</text>
<text x="81.4" y="99.3">RESETB</text>
<text x="264.1" y="98.7">63</text>
<text x="267.3" y="99.3">RESETB</text>
<text x="78.2" y="103.3">95</text>
<text x="78.2" y="107.9">96</text>
<text x="81.4" y="103.9">AUXSPIdo</text>
<text x="264.1" y="103.3">95</text>
<text x="264.1" y="107.9">96</text>
<text x="267.3" y="103.9">AUXSPIdo</text>
<text x="78.2" y="112.6">97</text>
<text x="81.4" y="113.1">AUXSPIcsb</text>
<text x="82.2" y="108.5">AUXSPIclk</text>
<text x="264.1" y="112.6">97</text>
<text x="267.3" y="113.1">AUXSPIcsb</text>
<text x="268.1" y="108.5">AUXSPIclk</text>
<text x="20.3" y="117">G</text>
<text x="20.4" y="140">F</text>
<text x="46.7" y="145.3" transform="rotate(90 46.7 145.3)">1</text>
<text x="51.4" y="145.3" transform="rotate(90 51.4 145.3)">3</text>
<text x="56" y="145.3" transform="rotate(90 56 145.3)">5</text>
<text x="60.6" y="145.3" transform="rotate(90 60.6 145.3)">7</text>
<text x="65.2" y="145.3" transform="rotate(90 65.2 145.3)">9</text>
<text x="69.8" y="144.6" transform="rotate(90 69.8 144.6)">11</text>
<text x="74.4" y="144.6" transform="rotate(90 74.4 144.6)">13</text>
<text x="79.1" y="144.6" transform="rotate(90 79.1 144.6)">15</text>
<text x="83.7" y="144.6" transform="rotate(90 83.7 144.6)">17</text>
<text x="88.3" y="144.6" transform="rotate(90 88.3 144.6)">19</text>
<text x="92.9" y="144.6" transform="rotate(90 92.9 144.6)">21</text>
<text x="97.5" y="144.6" transform="rotate(90 97.5 144.6)">23</text>
<text x="102.2" y="144.6" transform="rotate(90 102.2 144.6)">25</text>
<text x="106.8" y="144.6" transform="rotate(90 106.8 144.6)">27</text>
<text x="111.4" y="144.6" transform="rotate(90 111.4 144.6)">29</text>
<text x="116" y="144.6" transform="rotate(90 116 144.6)">31</text>
<text x="120.6" y="144.6" transform="rotate(90 120.6 144.6)">33</text>
<text x="125.2" y="145.2" transform="rotate(90 125.2 145.2)">35</text>
<text x="129.9" y="145.2" transform="rotate(90 129.9 145.2)">37</text>
<text x="134.5" y="145.2" transform="rotate(90 134.5 145.2)">39</text>
<text x="139.1" y="145.2" transform="rotate(90 139.1 145.2)">41</text>
<text x="143.7" y="145.2" transform="rotate(90 143.7 145.2)">43</text>
<text x="148.3" y="145.2" transform="rotate(90 148.3 145.2)">45</text>
<text x="153" y="145.2" transform="rotate(90 153 145.2)">47</text>
<text x="157.6" y="145.2" transform="rotate(90 157.6 145.2)">49</text>
<text x="162.2" y="145.2" transform="rotate(90 162.2 145.2)">51</text>
<text x="166.8" y="145.2" transform="rotate(90 166.8 145.2)">53</text>
<text x="171.4" y="145.2" transform="rotate(90 171.4 145.2)">55</text>
<text x="176" y="145.2" transform="rotate(90 176 145.2)">57</text>
<text x="180.7" y="145.2" transform="rotate(90 180.7 145.2)">59</text>
<text x="185.3" y="145.2" transform="rotate(90 185.3 145.2)">61</text>
<text x="189.9" y="145.2" transform="rotate(90 189.9 145.2)">63</text>
<text x="232.6" y="145.3" transform="rotate(90 232.6 145.3)">1</text>
<text x="237.2" y="145.3" transform="rotate(90 237.2 145.3)">3</text>
<text x="241.9" y="145.3" transform="rotate(90 241.9 145.3)">5</text>
<text x="246.5" y="145.3" transform="rotate(90 246.5 145.3)">7</text>
<text x="251.1" y="145.3" transform="rotate(90 251.1 145.3)">9</text>
<text x="255.7" y="144.6" transform="rotate(90 255.7 144.6)">11</text>
<text x="260.3" y="144.6" transform="rotate(90 260.3 144.6)">13</text>
<text x="264.9" y="144.6" transform="rotate(90 264.9 144.6)">15</text>
<text x="269.6" y="144.6" transform="rotate(90 269.6 144.6)">17</text>
<text x="274.2" y="144.6" transform="rotate(90 274.2 144.6)">19</text>
<text x="278.8" y="144.6" transform="rotate(90 278.8 144.6)">21</text>
<text x="283.4" y="144.6" transform="rotate(90 283.4 144.6)">23</text>
<text x="288" y="144.6" transform="rotate(90 288 144.6)">25</text>
<text x="292.7" y="144.6" transform="rotate(90 292.7 144.6)">27</text>
<text x="46.7" y="158.2" transform="rotate(90 46.7 158.2)">2</text>
<text x="51.4" y="158.2" transform="rotate(90 51.4 158.2)">4</text>
<text x="56" y="158.2" transform="rotate(90 56 158.2)">6</text>
<text x="60.6" y="158.2" transform="rotate(90 60.6 158.2)">8</text>
<text x="65.2" y="158.2" transform="rotate(90 65.2 158.2)">10</text>
<text x="69.8" y="158.2" transform="rotate(90 69.8 158.2)">12</text>
<text x="74.4" y="158.2" transform="rotate(90 74.4 158.2)">14</text>
<text x="79.1" y="158.2" transform="rotate(90 79.1 158.2)">16</text>
<text x="83.7" y="158.2" transform="rotate(90 83.7 158.2)">18</text>
<text x="88.3" y="158.2" transform="rotate(90 88.3 158.2)">20</text>
<text x="92.9" y="158.2" transform="rotate(90 92.9 158.2)">22</text>
<text x="97.5" y="158.2" transform="rotate(90 97.5 158.2)">24</text>
<text x="102.2" y="158.2" transform="rotate(90 102.2 158.2)">26</text>
<text x="106.8" y="158.2" transform="rotate(90 106.8 158.2)">28</text>
<text x="111.4" y="158.2" transform="rotate(90 111.4 158.2)">30</text>
<text x="116" y="158.2" transform="rotate(90 116 158.2)">32</text>
<text x="120.6" y="158.2" transform="rotate(90 120.6 158.2)">34</text>
<text x="125.2" y="158.2" transform="rotate(90 125.2 158.2)">36</text>
<text x="129.9" y="158.2" transform="rotate(90 129.9 158.2)">38</text>
<text x="134.5" y="158.2" transform="rotate(90 134.5 158.2)">40</text>
<text x="139.1" y="158.2" transform="rotate(90 139.1 158.2)">42</text>
<text x="143.7" y="158.2" transform="rotate(90 143.7 158.2)">44</text>
<text x="148.3" y="158.2" transform="rotate(90 148.3 158.2)">46</text>
<text x="153" y="158.2" transform="rotate(90 153 158.2)">48</text>
<text x="157.6" y="158.2" transform="rotate(90 157.6 158.2)">50</text>
<text x="162.2" y="158.2" transform="rotate(90 162.2 158.2)">52</text>
<text x="166.8" y="158.2" transform="rotate(90 166.8 158.2)">54</text>
<text x="171.4" y="158.2" transform="rotate(90 171.4 158.2)">56</text>
<text x="176" y="158.2" transform="rotate(90 176 158.2)">58</text>
<text x="180.7" y="158.2" transform="rotate(90 180.7 158.2)">60</text>
<text x="185.3" y="158.2" transform="rotate(90 185.3 158.2)">62</text>
<text x="189.9" y="158.2" transform="rotate(90 189.9 158.2)">64</text>
<text x="232.6" y="158.2" transform="rotate(90 232.6 158.2)">2</text>
<text x="237.2" y="158.2" transform="rotate(90 237.2 158.2)">4</text>
<text x="241.9" y="158.2" transform="rotate(90 241.9 158.2)">6</text>
<text x="246.5" y="158.2" transform="rotate(90 246.5 158.2)">8</text>
<text x="251.1" y="158.2" transform="rotate(90 251.1 158.2)">10</text>
<text x="255.7" y="158.2" transform="rotate(90 255.7 158.2)">12</text>
<text x="260.3" y="158.2" transform="rotate(90 260.3 158.2)">14</text>
<text x="264.9" y="158.2" transform="rotate(90 264.9 158.2)">16</text>
<text x="269.6" y="158.2" transform="rotate(90 269.6 158.2)">18</text>
<text x="274.2" y="158.2" transform="rotate(90 274.2 158.2)">20</text>
<text x="278.8" y="158.2" transform="rotate(90 278.8 158.2)">22</text>
<text x="283.4" y="158.2" transform="rotate(90 283.4 158.2)">24</text>
<text x="288" y="158.2" transform="rotate(90 288 158.2)">26</text>
<text x="292.7" y="158.2" transform="rotate(90 292.7 158.2)">28</text>
<text x="20.3" y="163.1">E</text>
<text x="20.3" y="186.2">D</text>
<text x="20.3" y="209.3">C</text>
<text x="46.7" y="205.4" transform="rotate(90 46.7 205.4)">1</text>
<text x="51.4" y="205.4" transform="rotate(90 51.4 205.4)">3</text>
<text x="56" y="205.4" transform="rotate(90 56 205.4)">5</text>
<text x="60.6" y="205.4" transform="rotate(90 60.6 205.4)">7</text>
<text x="65.2" y="205.4" transform="rotate(90 65.2 205.4)">9</text>
<text x="69.8" y="204.7" transform="rotate(90 69.8 204.7)">11</text>
<text x="74.4" y="204.7" transform="rotate(90 74.4 204.7)">13</text>
<text x="79.1" y="204.7" transform="rotate(90 79.1 204.7)">15</text>
<text x="83.7" y="204.7" transform="rotate(90 83.7 204.7)">17</text>
<text x="88.3" y="204.7" transform="rotate(90 88.3 204.7)">19</text>
<text x="92.9" y="204.7" transform="rotate(90 92.9 204.7)">21</text>
<text x="97.5" y="204.7" transform="rotate(90 97.5 204.7)">23</text>
<text x="102.2" y="204.7" transform="rotate(90 102.2 204.7)">25</text>
<text x="106.8" y="204.7" transform="rotate(90 106.8 204.7)">27</text>
<text x="111.4" y="204.7" transform="rotate(90 111.4 204.7)">29</text>
<text x="116" y="204.7" transform="rotate(90 116 204.7)">31</text>
<text x="120.6" y="204.7" transform="rotate(90 120.6 204.7)">33</text>
<text x="125.2" y="205.2" transform="rotate(90 125.2 205.2)">35</text>
<text x="129.9" y="205.2" transform="rotate(90 129.9 205.2)">37</text>
<text x="134.5" y="205.2" transform="rotate(90 134.5 205.2)">39</text>
<text x="139.1" y="205.2" transform="rotate(90 139.1 205.2)">41</text>
<text x="143.7" y="205.2" transform="rotate(90 143.7 205.2)">43</text>
<text x="148.3" y="205.2" transform="rotate(90 148.3 205.2)">45</text>
<text x="153" y="205.2" transform="rotate(90 153 205.2)">47</text>
<text x="157.6" y="205.2" transform="rotate(90 157.6 205.2)">49</text>
<text x="162.2" y="205.2" transform="rotate(90 162.2 205.2)">51</text>
<text x="166.8" y="205.2" transform="rotate(90 166.8 205.2)">53</text>
<text x="171.4" y="205.2" transform="rotate(90 171.4 205.2)">55</text>
<text x="176" y="205.2" transform="rotate(90 176 205.2)">57</text>
<text x="180.7" y="205.2" transform="rotate(90 180.7 205.2)">59</text>
<text x="185.3" y="205.2" transform="rotate(90 185.3 205.2)">61</text>
<text x="189.9" y="205.2" transform="rotate(90 189.9 205.2)">63</text>
<text x="232.6" y="205.4" transform="rotate(90 232.6 205.4)">1</text>
<text x="237.2" y="205.4" transform="rotate(90 237.2 205.4)">3</text>
<text x="241.9" y="205.4" transform="rotate(90 241.9 205.4)">5</text>
<text x="246.5" y="205.4" transform="rotate(90 246.5 205.4)">7</text>
<text x="251.1" y="205.4" transform="rotate(90 251.1 205.4)">9</text>
<text x="255.7" y="204.7" transform="rotate(90 255.7 204.7)">11</text>
<text x="260.3" y="204.7" transform="rotate(90 260.3 204.7)">13</text>
<text x="264.9" y="204.7" transform="rotate(90 264.9 204.7)">15</text>
<text x="269.6" y="204.7" transform="rotate(90 269.6 204.7)">17</text>
<text x="274.2" y="204.7" transform="rotate(90 274.2 204.7)">19</text>
<text x="278.8" y="204.7" transform="rotate(90 278.8 204.7)">21</text>
<text x="283.4" y="204.7" transform="rotate(90 283.4 204.7)">23</text>
<text x="288" y="204.7" transform="rotate(90 288 204.7)">25</text>
<text x="292.7" y="204.7" transform="rotate(90 292.7 204.7)">27</text>
</g>
</svg>
